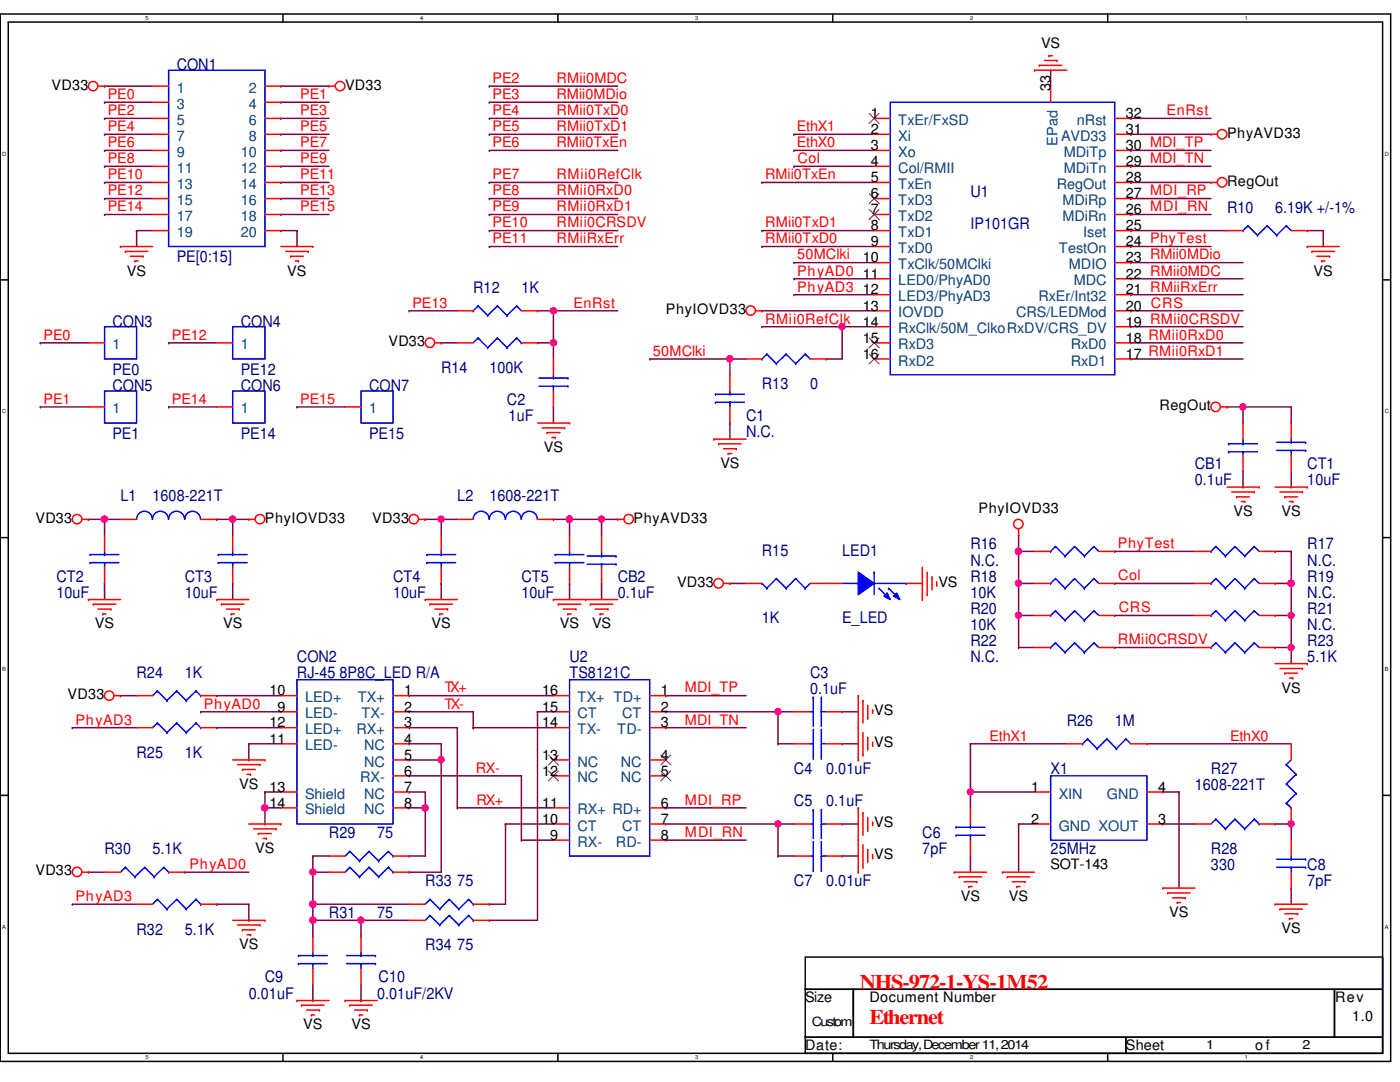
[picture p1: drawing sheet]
<svg xmlns="http://www.w3.org/2000/svg" width="279mm" height="216mm" viewBox="0 0 279 216" stroke-linecap="round" stroke-linejoin="round" font-family="sans-serif">
<path d="M0 2.8h277.5v209h-277.5zM1.7 4.4h274.2v205.8h-274.2z" fill="none" stroke="#000" stroke-width=".3"/>
<g fill="#fff">
<path d="M29 3h.6v1.1h-.6z"/>
<path d="M29 210.4h.6v1.1h-.6z"/>
</g>
<path d="M56.5 2.8v1.6M56.5 210.2v1.6" fill="none" stroke="#000" stroke-width=".3"/>
<g fill="#fff">
<path d="M83.9 3h.6v1.1h-.6z"/>
<path d="M83.9 210.4h.6v1.1h-.6z"/>
</g>
<path d="M111.3 2.8v1.6M111.3 210.2v1.6" fill="none" stroke="#000" stroke-width=".3"/>
<g fill="#fff">
<path d="M138.7 3h.6v1.1h-.6z"/>
<path d="M138.7 210.4h.6v1.1h-.6z"/>
</g>
<path d="M166.2 2.8v1.6M166.2 210.2v1.6" fill="none" stroke="#000" stroke-width=".3"/>
<g fill="#fff">
<path d="M193.6 3h.6v1.1h-.6z"/>
<path d="M193.6 210.4h.6v1.1h-.6z"/>
</g>
<path d="M221.1 2.8v1.6M221.1 210.2v1.6" fill="none" stroke="#000" stroke-width=".3"/>
<g fill="#fff">
<path d="M248.5 3h.5v1.1h-.5z"/>
<path d="M248.5 210.4h.5v1.1h-.5z"/>
<path d="M.5 30.1h.7v1.2h-.7z"/>
<path d="M276.4 30.1h.7v1.2h-.7z"/>
<path d="M.5 81.5h.7v1.2h-.7z"/>
<path d="M276.4 81.5h.7v1.2h-.7z"/>
</g>
<path d="M0 55.8h1.7M275.9 55.8h1.6" fill="none" stroke="#000" stroke-width=".3"/>
<g fill="#fff">
<path d="M.5 133h.7v1.2h-.7z"/>
<path d="M276.4 133h.7v1.2h-.7z"/>
</g>
<path d="M0 107.3h1.7M275.9 107.3h1.6" fill="none" stroke="#000" stroke-width=".3"/>
<g fill="#fff">
<path d="M.5 184.4h.7v1.2h-.7z"/>
<path d="M276.4 184.4h.7v1.2h-.7z"/>
</g>
<path d="M0 158.7h1.7M275.9 158.7h1.6M160.7 191h115.2v6.4h-115.2zM160.7 197.4h9.6v9.6h-9.6zM170.3 197.4h96v9.6h-96zM266.3 197.4h9.6v9.6h-9.6zM160.7 207h64v3.2h-64zM224.7 207h51.2v3.2h-51.2z" fill="none" stroke="#000" stroke-width=".3"/>
<g fill="none" stroke="#800040" stroke-width=".3">
<path d="M20.9 17.2h.1M20.9 17.2h9.5M56 17.2h.1M56 17.2h9.7M97.7 17.2h.1M97.7 17.2h25.6M209.7 14h.1M209.7 14v3.2M20.9 20.4h.1M20.9 23.6h.1M20.9 26.8h.1M20.9 30h.1"/>
<path d="M20.9 33.2h.1M20.9 36.4h.1M20.9 39.6h.1M20.9 23.6h9.5M20.9 33.2h9.5M20.9 36.4h9.5M20.9 30h9.5M20.9 39.6h9.5M20.9 26.8h9.5M20.9 20.4h9.5M56 20.4h.1M56 23.6h.1"/>
<path d="M56 26.8h.1M56 30h.1M56 33.2h.1M56 36.4h.1M56 39.6h.1M56 23.6h9.7M56 33.2h9.7M56 36.4h9.7M56 30h9.7M56 39.6h9.7M56 26.8h9.7M56 20.4h9.7"/>
<path d="M97.7 26.8h.1M97.7 36.4h.1M97.7 30h.1M97.7 20.4h.1M97.7 23.6h.1M97.7 39.6h.1M97.7 23.6h25.6M97.7 36.4h25.6M97.7 30h25.6M97.7 39.6h25.6M97.7 26.8h25.6M97.7 20.4h25.6"/>
<path d="M152.1 36.4h.1M152.1 36.4h22.4M158.5 33.2h.1M158.5 26.8h.1M158.5 30h.1M158.5 33.2h16M158.5 30h16M158.5 26.8h16M225.7 23.6h.1M225.7 36.4h.1M225.7 30h.1M225.7 33.2h.1"/>
<path d="M225.7 39.6h.1M225.7 26.8h.1M225.7 23.6h16M225.7 33.2h16M225.7 36.4h16M225.7 30h16M225.7 39.6h16M225.7 26.8h16M20.9 42.8h.1M20.9 42.8h9.5M27.3 46h.1M27.3 46h3.1"/>
<path d="M27.3 46v3.2M56 46h.1M56 42.8h.1M56 46h3.3M56 42.8h9.7M59.3 46h.1M59.3 46v3.2M97.7 42.8h.1M97.7 46h.1M97.7 49.2h.1M97.7 49.2h25.6M97.7 46h25.6"/>
<path d="M97.7 42.8h25.6M152.1 49.2h.1M152.1 46h.1M152.1 49.2h22.4M152.1 46h22.4M158.5 55.6h.1M158.5 58.8h.1M158.5 52.4h.1M158.5 55.6h16M158.5 58.8h16M158.5 52.4h16M225.7 55.6h.1"/>
<path d="M225.7 58.8h.1M225.7 52.4h.1M225.7 42.8h.1M225.7 46h.1M225.7 49.2h.1M225.7 55.6h22.4M225.7 49.2h16M225.7 46h19.2M225.7 58.8h22.4M225.7 52.4h22.4M225.7 42.8h16M260.9 46h.1"/>
<path d="M260.9 46h3.2M264.1 46h.1M264.1 46v3.2M8 68.4h.1M8 68.4h9.7M33.7 68.4h.1M33.7 68.4h9.6M81.7 62h.1M81.7 62h9.6M88.1 68.4h.1M88.1 68.4h3.2M107.3 68.4h.1"/>
<path d="M107.3 62h.1M107.3 62h16M107.3 68.4h3.1M110.4 62h.1M110.4 68.4h.1M110.4 62v9.6M129.7 71.6h.1M129.7 71.6h19.2M145.7 71.6h.1M145.7 71.6v3.2M152.1 62h.1M152.1 65.2h.1"/>
<path d="M152.1 62h22.4M152.1 65.2h22.4M164.9 71.6h.1M168.1 65.2h.1M168.1 65.2v6.4h-3.2M225.7 62h.1M225.7 68.4h.1M225.7 71.6h.1M225.7 65.2h.1M225.7 62h22.4M225.7 65.2h22.4M225.7 68.4h22.4"/>
<path d="M225.7 71.6h22.4M8 81.2h.1M8 81.2h9.7M33.7 81.2h.1M33.7 81.2h9.6M59.3 81.2h.1M59.3 81.2h9.6M110.4 81.2h.1M110.4 81.2v3.2M145.7 84.4h.1M145.7 84.4v3.2M244.9 81.2h.1"/>
<path d="M244.9 81.2h12.8v3.2M248.1 97.2h.1M248.1 81.2h.1M248.1 84.4h.1M248.1 81.2v3.2M248.1 94v3.2M257.7 97.2h.1M257.7 84.4h.1M257.7 94v3.2M17.7 103.6h.1M17.7 103.6h6.3M20.9 103.6h.1"/>
<path d="M20.9 116.4h.1M20.9 103.6v3.2M20.9 116.4v3.2M43.3 103.6h.1M43.3 103.6h6.4M46.4 116.4h.1M46.4 103.6h.1M46.4 103.6v3.2M46.4 116.4v3.2M84.9 103.6h.1M84.9 103.6h6.4M88.1 116.4h.1"/>
<path d="M88.1 103.6h.1M88.1 103.6v3.2M88.1 116.4v3.2M110.4 103.6h.1M110.4 103.6h12.9M113.7 116.4h.1M113.7 103.6h.1M113.7 103.6v3.2M113.7 116.4v3.2M120.1 116.4h.1M120.1 103.6h.1M120.1 103.6v3.2"/>
<path d="M120.1 116.4v3.2M145.7 116.4h.1M145.7 116.4h3.2M203.3 110h.1M203.3 116.4h.1M203.3 106.8h.1M203.3 110h3.2M203.3 116.4h3.2M203.3 106.8v22.4M222.5 110h.1M222.5 116.4h.1M222.5 110h16"/>
<path d="M222.5 116.4h16M254.5 110h.1M254.5 116.4h.1M254.5 110h3.2M254.5 116.4h3.2M257.7 110h.1M257.7 116.4h.1M257.7 110v22.4M24 138.8h.1M24 138.8h3.3M43.3 138.8h.1M43.3 138.8h12.7"/>
<path d="M81.7 138.8h.1M81.7 138.8h28.7M132.9 138.8h.1M132.9 138.8h16M203.3 122.8h.1M203.3 129.2h.1M203.3 122.8h3.2M203.3 129.2h3.2M222.5 122.8h.1M222.5 129.2h.1M222.5 122.8h16M222.5 129.2h16"/>
<path d="M254.5 122.8h.1M254.5 129.2h.1M254.5 122.8h3.2M254.5 129.2h3.2M257.7 129.2h.1M257.7 122.8h.1M14.4 145.2h.1M14.4 145.2h12.9M40 142h.1M40 142h16M43.3 145.2h.1M43.3 145.2h12.7"/>
<path d="M49.7 148.4h.1M49.7 151.6h.1M49.7 148.4h6.3M49.7 148.4v3.2M52.9 158h.1M52.9 158h3.1M52.9 158v6.4M81.7 142h.1M81.7 154.8h.1M81.7 158h.1M81.7 148.4h.1M81.7 151.6h.1"/>
<path d="M81.7 145.2h.1M81.7 145.2h9.6M81.7 142h12.7v3.2M81.7 154.8h22.4M81.7 158h3.2v12.8h-3.2M81.7 148.4h6.4v25.6h-6.4M81.7 151.6h6.4M88.1 151.6h.1M91.3 145.2h.1M91.3 145.2v16M94.4 145.2h.1M94.4 145.2h16"/>
<path d="M104.1 154.8h.1M104.1 154.8v12.8M107.3 142h.1M107.3 142h3.1M107.3 142v41.6h-9.6M132.9 145.2h.1M132.9 142h.1M132.9 145.2h16M132.9 142h25.6M155.3 142h.1M155.3 148.4h.1M155.3 148.4h3.2"/>
<path d="M155.3 142v6.4M168.1 142h.1M168.1 148.4h.1M168.1 142h3.2M168.1 148.4h3.2M193.7 158h.1M193.7 148.4h.1M193.7 158h12.8M193.7 148.4h19.2M193.7 148.4v12.8M228.9 148.4h.1M228.9 148.4h28.8"/>
<path d="M232.1 158h.1M232.1 158h3.2M235.3 158h.1M235.3 158v19.2M17.7 174h.1M17.7 174h3.2M36.9 174h.1M36.9 174h12.8M52.9 161.2h.1M52.9 164.4h.1M52.9 161.2h3.1M62.4 174h.1"/>
<path d="M62.4 170.8h.1M62.4 170.8h3.3M62.4 174h3.3M62.4 170.8v16M81.7 161.2h.1M81.7 170.8h.1M81.7 174h.1M81.7 161.2h3.2M84.9 161.2h.1M91.3 161.2h.1M91.3 161.2h19.1M100.9 164.4h.1"/>
<path d="M100.9 164.4v16h-3.2M100.9 164.4h9.5M104.1 167.6h.1M104.1 167.6h6.3M132.9 167.6h.1M132.9 161.2h.1M132.9 164.4h.1M132.9 161.2h16M132.9 167.6h16M132.9 164.4h25.6M155.3 164.4h.1M155.3 170.8h.1"/>
<path d="M155.3 170.8h3.2M155.3 164.4v6.4M168.1 164.4h.1M168.1 170.8h.1M168.1 164.4h3.2M168.1 170.8h3.2M193.7 170.8h.1M193.7 170.8v3.2M203.3 164.4h.1M203.3 164.4h3.2M203.3 164.4v9.6M232.1 164.4h.1"/>
<path d="M232.1 164.4h6.4M254.5 164.4h.1M254.5 164.4h3.2M257.7 164.4h.1M257.7 177.2h.1M257.7 164.4v3.2M257.7 177.2v3.2M14.4 180.4h.1M14.4 180.4h12.9M43.3 180.4h.1M43.3 180.4h6.4v3.2M49.7 183.6h.1"/>
<path d="M62.4 180.4h.1M62.4 183.6h.1M62.4 186.8h.1M62.4 199.6h.1M62.4 183.6h19.3M62.4 180.4h19.3M62.4 196.4v3.2M72.1 186.8h.1M72.1 183.6h.1M72.1 199.6h.1M72.1 183.6v3.2M72.1 196.4v3.2"/>
<path d="M97.7 183.6h.1M97.7 180.4h.1"/>
</g>
<g fill="none" stroke="#f00" stroke-width=".3">
<path d="M19.6 17.2h1.3M20.9 17.2h.1M30.4 17.2h3.3M52.9 17.2h3.1M65.7 17.2h.1M65.7 17.2h1.2M206.5 14h.1M206.5 14h6.4M207.4 13h.1M207.4 13h4.5M208.4 12.1h2.5M209.3 11.1h.1"/>
<path d="M209.3 11.1h.7M209.7 17.2v3.2M210.9 12.1h.1M30.4 36.4h3.3M30.4 26.8h3.3M30.4 20.4h3.3M30.4 23.6h3.3M30.4 30h3.3M30.4 33.2h3.3M30.4 39.6h3.3M52.9 36.4h3.1M52.9 26.8h3.1"/>
<path d="M52.9 20.4h3.1M52.9 23.6h3.1M52.9 30h3.1M52.9 33.2h3.1M52.9 39.6h3.1M174.5 36.4h3.2M174.5 26.8h3.2M174.5 23.6h3.2M174.5 30h3.2M174.5 33.2h3.2M174.5 39.6h3.2M222.5 36.4h3.2"/>
<path d="M222.5 26.8h3.2M222.5 23.6h3.2M222.5 30h3.2M222.5 33.2h3.2M222.5 39.6h3.2M241.7 36.4h.1M241.7 26.8h.1M241.7 36.4h1.3M241.7 26.8h1.3M24 49.2h.1M24 49.2h6.4M25 50.2h.1"/>
<path d="M25 50.2h4.5M26 51.1h2.5M26.9 52.1h.1M26.9 52.1h.7M28.5 51.1h.1M30.4 42.8h3.3M30.4 46h3.3M52.9 42.8h3.1M52.9 46h3.1M56 49.2h6.4M57 50.2h4.5M58 51.1h.1"/>
<path d="M58 51.1h2.5M58.9 52.1h.7M59.6 52.1h.1M61.5 50.2h.1M62.4 49.2h.1M174.5 49.2h3.2M174.5 42.8h3.2M174.5 46h3.2M174.5 52.4h3.2M174.5 55.6h3.2M174.5 58.8h3.2M222.5 49.2h3.2"/>
<path d="M222.5 42.8h3.2M222.5 46h3.2M222.5 52.4h3.2M222.5 55.6h3.2M222.5 58.8h3.2M244.9 46h3.2M257.7 46h3.2M260.9 49.2h.1M260.9 49.2h6.4M261.8 50.2h.1M261.8 50.2h4.5M262.8 51.1h2.5"/>
<path d="M263.8 52.1h.1M263.8 52.1h.6M265.3 51.1h.1M17.7 68.4h3.2M43.3 68.4h3.1M86.8 68.4h1.3M88.1 68.4h.1M91.3 62h3.1M91.3 68.4h3.1M104.1 62h3.2M104.1 68.4h3.2M110.4 71.6v3.2"/>
<path d="M110.4 78v3.2M145.7 74.8v3.2M148.9 71.6h3.2M150.8 62h1.3M152.1 62h.1M161.7 71.6h3.2M174.5 62h3.2M174.5 68.4h3.2M174.5 71.6h3.2M174.5 65.2h3.2M222.5 62h3.2M222.5 68.4h3.2"/>
<path d="M222.5 71.6h3.2M222.5 65.2h3.2M17.7 81.2h3.2M43.3 81.2h3.1M68.9 81.2h3.2M107.3 84.4h6.4M108.2 85.4h4.5M109.2 86.3h.1M109.2 86.3h2.6M110.2 87.3h.6M110.8 87.3h.1M112.7 85.4h.1"/>
<path d="M113.7 84.4h.1M142.5 87.6h.1M142.5 87.6h6.4M143.4 88.6h.1M143.4 88.6h4.5M144.4 89.5h2.5M145.3 90.5h.1M145.3 90.5h.7M145.7 81.2v3.2M146.9 89.5h.1M243.6 81.2h1.3M244.9 81.2h.1"/>
<path d="M244.9 97.2h6.4M245.8 98.2h4.5M246.8 99.1h.1M246.8 99.1h2.5M248.1 84.4v3.2M248.1 90.8v3.2M250.3 98.2h.1M251.3 97.2h.1M254.5 97.2h6.4M255.4 98.2h4.5M256.4 99.1h.1M256.4 99.1h2.6"/>
<path d="M257.7 84.4v3.2M257.7 90.8v3.2M259.9 98.2h.1M260.9 97.2h.1M16.4 103.6h1.3M17.7 103.6h.1M17.7 119.6h.1M17.7 119.6h6.3M20.9 106.8v3.2M20.9 113.2v3.2M24 103.6h3.3M40 103.6h3.3"/>
<path d="M43.3 119.6h.1M43.3 119.6h6.4M46.4 106.8v3.2M46.4 113.2v3.2M49.7 103.6h.1M49.7 103.6h1.2M83.6 103.6h1.3M84.9 103.6h.1M84.9 119.6h.1M84.9 119.6h6.4M91.3 103.6h3.1M107.3 103.6h3.1"/>
<path d="M110.4 119.6h.1M110.4 119.6h12.9M113.7 106.8v3.2M113.7 113.2v3.2M116.9 119.6h.1M123.3 103.6h.1M123.3 103.6h1.2M144.4 116.4h1.3M145.7 116.4h.1M148.9 116.4h3.2M161.7 116.4h3.2M184.1 119.6h.1"/>
<path d="M184.1 113.2v6.4M185 118.7h.1M185 114.2v4.5M186 115.1h.1M186 115.1v2.6M186.9 116.8h.1M186.9 116.1v.7M203.3 106.8h.1M203.3 105.5v1.3M206.5 116.4h3.2M206.5 110h3.2M219.3 116.4h3.2"/>
<path d="M219.3 110h3.2M238.5 116.4h3.2M238.5 110h3.2M247.8 100.1h.6M248.4 100.1h.1M251.3 116.4h3.2M251.3 110h3.2M257.3 100.1h.7M258 100.1h.1M18.6 120.6h.1M18.6 120.6h4.5M19.6 121.5h2.5"/>
<path d="M20.5 122.5h.1M20.5 122.5h.7M22.1 121.5h.1M22.8 138.8h1.2M24 138.8h.1M27.3 138.8h3.1M40 138.8h3.3M44.2 120.6h.1M44.2 120.6h4.5M45.2 121.5h2.6M46.1 122.5h.1M46.1 122.5h.7"/>
<path d="M47.8 121.5h.1M56 138.8h3.3M78.4 138.8h3.3M85.8 120.6h.1M85.8 120.6h4.5M86.8 121.5h2.5M87.8 122.5h.1M87.8 122.5h.6M89.3 121.5h.1M110.4 138.8h3.3M111.4 120.6h.1M111.4 120.6h4.5"/>
<path d="M112.4 121.5h2.5M113.3 122.5h.1M113.3 122.5h.7M114.9 121.5h.1M117.8 120.6h.1M117.8 120.6h4.5M118.8 121.5h2.5M119.8 122.5h.1M119.8 122.5h.6M121.3 121.5h.1M129.7 138.8h3.2M171.3 138.8h.1"/>
<path d="M171.3 138.8v12.8M172.2 139.8h.1M172.2 139.8v4.5M206.5 122.8h3.2M206.5 129.2h3.2M219.3 122.8h3.2M219.3 129.2h3.2M238.5 122.8h3.2M238.5 129.2h3.2M251.3 122.8h3.2M251.3 129.2h3.2M254.5 132.4h6.4"/>
<path d="M255.4 133.4h4.5M256.4 134.3h.1M256.4 134.3h2.6M257.3 135.3h.7M258 135.3h.1M259.9 133.4h.1M260.9 132.4h.1M27.3 145.2h3.1M40 145.2h3.3M46.4 151.6h6.5M47.4 152.6h4.5M48.4 153.5h.1"/>
<path d="M48.4 153.5h2.5M49.3 154.5h.7M50 154.5h.1M51.9 152.6h.1M52.9 151.6h.1M56 158h3.3M56 142h3.3M56 145.2h3.3M56 148.4h3.3M78.4 151.6h3.3M78.4 158h3.3M78.4 142h3.3"/>
<path d="M78.4 145.2h3.3M78.4 148.4h3.3M78.4 154.8h3.3M110.4 151.6h3.3M110.4 142h3.3M110.4 145.2h3.3M110.4 154.8h3.3M129.7 151.6h3.2M129.7 142h3.2M129.7 145.2h3.2M129.7 154.8h3.2M158.5 142h3.2"/>
<path d="M158.5 148.4h3.2M164.9 142h3.2M164.9 148.4h3.2M171.3 151.6h.1M172.2 150.7h.1M172.2 146.2v4.5M173.2 143.3h.1M173.2 147.2h.1M173.2 140.8v2.5M173.2 147.2v2.5M174.2 141.7h.1M174.2 148.8h.1"/>
<path d="M174.2 141.7v.6M174.2 148.1v.7M206.5 158h3.2M212.9 148.4h3.2M225.7 148.4h3.2M228.9 158h3.2M257.7 148.4v3.2M16.4 174h1.3M17.7 174h.1M20.9 174h3.1M33.7 174h3.2M49.7 164.4h6.3"/>
<path d="M50.6 165.4h4.5M51.6 166.3h.1M51.6 166.3h2.5M52.5 167.3h.7M53.2 167.3h.1M55.1 165.4h.1M56 164.4h.1M56 161.2h3.3M65.7 174h3.2M78.4 174h3.3M78.4 161.2h3.3M110.4 164.4h3.3"/>
<path d="M110.4 161.2h3.3M110.4 167.6h3.3M129.7 164.4h3.2M129.7 161.2h3.2M129.7 167.6h3.2M158.5 170.8h3.2M164.9 170.8h3.2M171.3 161.2h.1M171.3 174h.1M171.3 161.2v12.8M172.2 162.2h.1M172.2 173.1h.1"/>
<path d="M172.2 162.2v4.5M172.2 168.6v4.5M173.2 165.7h.1M173.2 169.5h.1M173.2 163.2v2.5M173.2 169.5v2.6M174.2 164.1h.1M174.2 171.2h.1M174.2 164.1v.7M174.2 170.5v.7M190.5 174h.1M190.5 174h6.4"/>
<path d="M191.4 175h.1M191.4 175h4.5M192.4 175.9h2.5M193.3 176.9h.1M193.3 176.9h.7M193.7 161.2v3.2M193.7 167.6v3.2M194.9 175.9h.1M200.1 174h.1M200.1 174h6.4M201 175h.1M201 175h4.5"/>
<path d="M202 175.9h2.6M202.9 176.9h.1M202.9 176.9h.7M204.6 175.9h.1M206.5 164.4h3.2M228.9 164.4h3.2M232.1 177.2h.1M232.1 177.2h6.4M233 178.2h.1M233 178.2h4.5M234 179.2h2.6M236.6 179.2h.1"/>
<path d="M238.5 164.4h3.2M251.3 164.4h3.2M257.7 161.2v3.2M257.7 167.6v3.2M257.7 174v3.2M46.4 183.6h6.5M47.4 184.6h4.5M48.4 185.5h.1M48.4 185.5h2.5M49.3 186.5h.7M50 186.5h.1M51.9 184.6h.1"/>
<path d="M52.9 183.6h.1M59.3 199.6h.1M59.3 199.6h6.4M62.4 186.8v3.2M62.4 193.2v3.2M68.9 199.6h.1M68.9 199.6h6.4M72.1 186.8v3.2M72.1 193.2v3.2M81.7 183.6h3.2M81.7 180.4h3.2M94.4 183.6h3.3"/>
<path d="M94.4 180.4h3.3M234.9 180.1h.1M234.9 180.1h.7M254.5 180.4h.1M254.5 180.4h6.4M255.4 181.4h.1M255.4 181.4h4.5M256.4 182.3h2.6M257.3 183.3h.1M257.3 183.3h.7M259 182.3h.1M60.2 200.6h.1"/>
<path d="M60.2 200.6h4.5M61.2 201.5h2.6M62.1 202.5h.1M62.1 202.5h.7M63.8 201.5h.1M69.8 200.6h.1M69.8 200.6h4.5M70.8 201.5h2.5M71.8 202.5h.1M71.8 202.5h.6M73.3 201.5h.1"/>
<circle cx="18.6" cy="17.2" r=".94"/>
<circle cx="67.9" cy="17.2" r=".95"/>
<circle cx="243.9" cy="36.4" r=".95"/>
<circle cx="243.9" cy="26.8" r=".95"/>
<circle cx="85.8" cy="68.4" r=".94"/>
<circle cx="149.8" cy="62" r=".94"/>
<circle cx="242.6" cy="81.2" r=".94"/>
<circle cx="15.4" cy="103.6" r=".95"/>
<circle cx="51.9" cy="103.6" r=".95"/>
<circle cx="82.6" cy="103.6" r=".94"/>
<circle cx="125.5" cy="103.6" r=".94"/>
<circle cx="143.4" cy="116.4" r=".95"/>
<circle cx="203.2" cy="104.6" r=".94"/>
<circle cx="21.8" cy="138.8" r=".94"/>
<circle cx="15.4" cy="174" r=".95"/>
</g>
<g fill="none" stroke="#00f" stroke-width=".3">
<path d="M33.7 14h19.2v35.2h-19.2zM177.7 20.4h44.8v54.4h-44.8zM248.1 46h.1M249 45h.1M249 45l2 1.9M249 45l-.9 1M251 46.9h.1M252.9 45h.1M252.9 45l1.9 1.9M252.9 45l-1.9 1.9M254.8 46.9h.1M256.7 45h.1"/>
<path d="M256.7 45l1 1M256.7 45l-1.9 1.9M20.9 78h6.4v6.4h-6.4zM20.9 65.2h6.4v6.4h-6.4zM46.4 65.2h6.5v6.4h-6.5zM46.4 78h6.5v6.4h-6.5zM72.1 78h6.3v6.4h-6.3zM94.4 62h.1M95.4 61h.1M95.4 67.4h.1M95.4 61l1.9 1.9M95.4 61l-1 1"/>
<path d="M95.4 67.4l-1 1M95.4 67.4l1.9 2M97.3 62.9h.1M97.3 69.4h.1M99.3 61h.1M99.3 67.4h.1M99.3 61l1.9 1.9M99.3 61l-2 1.9M99.3 67.4l-2 2M99.3 67.4l1.9 2M101.2 62.9h.1M101.2 69.4h.1"/>
<path d="M103.1 61h.1M103.1 67.4h.1M103.1 61l1 1M103.1 61l-1.9 1.9M103.1 67.4l-1.9 2M103.1 67.4l1 1M104.1 68.4h.1M107.6 77h5.7M107.6 75.4h5.7M110.4 75.4h.1M110.4 77h.1M110.4 74.8v.6"/>
<path d="M110.4 77v1M113.3 77h.1M113.3 75.4h.1M142.8 78.7h.1M142.8 78.7h5.7M145.7 78.7h.1M145.7 78v.7M152.1 71.6h.1M153 70.7h.1M153 70.7l1.9 1.9M153 70.7l-.9 .9M154.9 72.6h.1"/>
<path d="M156.9 70.7h.1M156.9 70.7l1.9 1.9M156.9 70.7l-2 1.9M158.8 72.6h.1M160.7 70.7h.1M160.7 70.7l1 .9M160.7 70.7l-1.9 1.9M142.8 80.3h.1M142.8 80.3h5.7M145.7 80.3h.1M145.7 80.3v.9M245.2 88.6h.1"/>
<path d="M245.2 90.2h.1M245.2 88.6h5.8M245.2 90.2h5.8M248.1 90.2h.1M248.1 88.6h.1M248.1 87.6v1M248.1 90.2v.6M254.8 89.9h5.8M254.8 88.3h5.8M257.7 88.3h.1M257.7 89.9h.1M257.7 87.6v.7"/>
<path d="M257.7 89.9v.9M260.6 89.9h.1M260.6 88.3h.1M18 112.3h.1M18 110.7h.1M18 112.3h5.7M18 110.7h5.7M20.9 110.7h.1M20.9 112.3h.1M20.9 110v.7M20.9 112.3v.9M27.3 103.6a1.57 1.57 0 0 1 1.5-1.6 1.57 1.57 0 0 1 1.6 1.6"/>
<path d="M30.4 103.6a1.59 1.59 0 0 1 1.6-1.6 1.59 1.59 0 0 1 1.6 1.6M33.7 103.6a1.59 1.59 0 0 1 1.5-1.6 1.59 1.59 0 0 1 1.6 1.6M36.9 103.6a1.57 1.57 0 0 1 1.5-1.6 1.57 1.57 0 0 1 1.6 1.6M43.6 112.3h.1M43.6 110.7h.1M43.6 112.3h5.7M43.6 110.7h5.7M46.4 110.7h.1M46.4 112.3h.1M46.4 110v.7M46.4 112.3v.9M94.4 103.6a1.59 1.59 0 0 1 1.6-1.6 1.59 1.59 0 0 1 1.6 1.6 1.61 1.61 0 0 1 1.6-1.6 1.61 1.61 0 0 1 1.6 1.6"/>
<path d="M100.9 103.6a1.57 1.57 0 0 1 1.5-1.6 1.57 1.57 0 0 1 1.6 1.6M104.1 103.6a1.59 1.59 0 0 1 1.5-1.6 1.59 1.59 0 0 1 1.6 1.6M110.8 112.3h.1M110.8 110.7h.1M110.8 112.3h5.7M110.8 110.7h5.7M113.7 110.7h.1M113.7 112.3h.1M113.7 110v.7M113.7 112.3v.9M152.1 116.4h.1M152.1 116.4l.9 1"/>
<path d="M153 117.4h.1M154.9 115.4h.1M154.9 115.4l2 2M154.9 115.4l-1.9 2M156.9 117.4h.1M158.8 115.4h.1M158.8 115.4l1.9 2M158.8 115.4l-1.9 2M160.7 117.4h.1M161.7 116.4l-1 1M168.1 116.4h3.2M171.3 116.4h.1"/>
<path d="M174.5 114.2h.1M174.5 114.2v4.5M174.5 116.4h6.4M180.9 116.4h.1M209.7 110h.1M209.7 116.4h.1M210.7 109.1h.1M210.7 115.4h.1M210.7 109.1l1.9 1.9M210.7 109.1l-1 .9M210.7 115.4l1.9 2M210.7 115.4l-1 1"/>
<path d="M212.6 111h.1M212.6 117.4h.1M214.5 109.1h.1M214.5 115.4h.1M214.5 109.1l1.9 1.9M214.5 109.1l-1.9 1.9M214.5 115.4l1.9 2M214.5 115.4l-1.9 2M216.4 111h.1M216.4 117.4h.1M218.3 109.1h.1M218.3 115.4h.1"/>
<path d="M218.3 109.1l1 .9M218.3 109.1l-1.9 1.9M218.3 115.4l1 1M218.3 115.4l-1.9 2M241.7 110h.1M241.7 116.4h.1M242.7 109.1h.1M242.7 115.4h.1M242.7 109.1l1.9 1.9M242.7 109.1l-1 .9M242.7 115.4l1.9 2M242.7 115.4l-1 1"/>
<path d="M244.6 111h.1M244.6 117.4h.1M246.5 109.1h.1M246.5 115.4h.1M246.5 109.1l1.9 1.9M246.5 109.1l-1.9 1.9M246.5 115.4l1.9 2M246.5 115.4l-1.9 2M248.4 111h.1M248.4 117.4h.1M250.3 109.1h.1M250.3 115.4h.1"/>
<path d="M250.3 109.1l1 .9M250.3 109.1l-1.9 1.9M250.3 115.4l1 1M250.3 115.4l-1.9 2M31.4 137.9h.1M31.4 137.9l-1 .9M31.4 137.9l1.9 1.9M33.3 139.8h.1M35.3 137.9h.1M35.3 137.9l-2 1.9M35.3 137.9l1.9 1.9M37.2 139.8h.1"/>
<path d="M39.1 137.9h.1M39.1 137.9l-1.9 1.9M39.1 137.9l.9 .9M40 138.8h.1M59.3 135.6h19.1v28.8h-19.1zM113.7 135.6h16v35.2h-16zM162.3 139.1h.1M162.3 139.1v5.8M163.9 139.1h.1M163.9 139.1v5.8M209.7 122.8h.1M209.7 129.2h.1"/>
<path d="M210.7 121.9h.1M210.7 128.3h.1M210.7 121.9l1.9 1.9M210.7 121.9l-1 .9M210.7 128.3l1.9 1.9M210.7 128.3l-1 .9M212.6 123.8h.1M212.6 130.2h.1M214.5 121.9h.1M214.5 128.3h.1M214.5 121.9l1.9 1.9M214.5 121.9l-1.9 1.9"/>
<path d="M214.5 128.3l1.9 1.9M214.5 128.3l-1.9 1.9M216.4 123.8h.1M216.4 130.2h.1M218.3 121.9h.1M218.3 128.3h.1M218.3 121.9l1 .9M218.3 121.9l-1.9 1.9M218.3 128.3l1 .9M218.3 128.3l-1.9 1.9M241.7 122.8h.1M241.7 129.2h.1"/>
<path d="M242.7 121.9h.1M242.7 128.3h.1M242.7 121.9l1.9 1.9M242.7 121.9l-1 .9M242.7 128.3l1.9 1.9M242.7 128.3l-1 .9M244.6 123.8h.1M244.6 130.2h.1M246.5 121.9h.1M246.5 128.3h.1M246.5 121.9l1.9 1.9M246.5 121.9l-1.9 1.9"/>
<path d="M246.5 128.3l1.9 1.9M246.5 128.3l-1.9 1.9M248.4 123.8h.1M248.4 130.2h.1M250.3 121.9h.1M250.3 128.3h.1M250.3 121.9l1 .9M250.3 121.9l-1.9 1.9M250.3 128.3l1 .9M250.3 128.3l-1.9 1.9M31.4 144.3h.1M31.4 144.3l-1 .9"/>
<path d="M31.4 144.3l1.9 1.9M33.3 146.2h.1M35.3 144.3h.1M35.3 144.3l-2 1.9M35.3 144.3l1.9 1.9M37.2 146.2h.1M39.1 144.3h.1M39.1 144.3l-1.9 1.9M39.1 144.3l.9 .9M40 145.2h.1M161.7 142h.6M161.7 148.4h.6"/>
<path d="M162.3 142h.1M162.3 148.4h.1M162.3 151.3h.1M162.3 145.5v5.8M163.9 142h.1M163.9 151.3h.1M163.9 148.4h.1M163.9 145.5v5.8M163.9 142h1M163.9 148.4h1M209.7 154.8h19.2v12.8h-19.2zM216.1 148.4h.1"/>
<path d="M217 147.4h.1M217 147.4l1.9 2M217 147.4l-.9 1M218.9 149.4h.1M220.9 147.4h.1M220.9 147.4l-2 2M220.9 147.4l1.9 2M222.8 149.4h.1M224.7 147.4h.1M224.7 147.4l1 1M224.7 147.4l-1.9 2M256.7 152.6h.1"/>
<path d="M256.7 156.4h.1M256.7 152.6l2 1.9M256.7 156.4l2 1.9M257.7 151.6l-1 1M258.7 154.5h.1M258.7 158.3h.1M258.7 154.5l-2 1.9M258.7 158.3l-2 2M25 173.1h.1M25 173.1l-1 .9M25 173.1l1.9 1.9M26.9 175h.1"/>
<path d="M28.9 173.1h.1M28.9 173.1l-2 1.9M28.9 173.1l1.9 1.9M30.8 175h.1M32.7 173.1h.1M32.7 173.1l-1.9 1.9M32.7 173.1l1 .9M33.7 174h.1M69.8 173.1h.1M69.8 173.1l-.9 .9M69.8 173.1l2 1.9M71.8 175h.1"/>
<path d="M73.7 173.1h.1M73.7 173.1l-1.9 1.9M73.7 173.1l1.9 1.9M75.6 175h.1M77.5 173.1h.1M77.5 173.1l-1.9 1.9M77.5 173.1l.9 .9M78.4 174h.1M85.8 179.5h.1M85.8 179.5l-.9 .9M85.8 179.5l2 1.9M89.7 179.5h.1"/>
<path d="M89.7 179.5l-1.9 1.9M89.7 179.5l1.9 1.9M93.5 179.5h.1M93.5 179.5l-1.9 1.9M93.5 179.5l.9 .9M161.7 170.8h.6M162.3 170.8h.1M162.3 173.7h.1M162.3 167.9v5.8M163.9 173.7h.1M163.9 170.8h.1M163.9 170.8h1"/>
<path d="M163.9 167.9v5.8M190.8 166.7h.1M190.8 165.1h.1M190.8 166.7h5.8M190.8 165.1h5.8M193.7 165.1h.1M193.7 166.7h.1M193.7 164.4v.7M193.7 166.7v.9M242.7 163.4h.1M242.7 163.4l-1 1M242.7 163.4l1.9 2"/>
<path d="M244.6 165.4h.1M246.5 163.4h.1M246.5 163.4l-1.9 2M246.5 163.4l1.9 2M248.4 165.4h.1M250.3 163.4h.1M250.3 163.4l-1.9 2M250.3 163.4l1 1M251.3 164.4h.1M254.8 173.1h5.8M254.8 171.4h5.8M256.7 160.3h.1"/>
<path d="M256.7 160.3l1 .9M257.7 171.4h.1M257.7 173.1h.1M257.7 161.2h.1M257.7 170.8v.6M257.7 173.1v.9M260.6 173.1h.1M260.6 171.4h.1M59.6 192.3h.1M59.6 190.7h.1M59.6 192.3h5.7M59.6 190.7h5.7"/>
<path d="M62.4 190.7h.1M62.4 192.3h.1M62.4 190v.7M62.4 192.3v.9M69.2 192.3h5.7M69.2 190.7h5.7M72.1 190.7h.1M72.1 192.3h.1M72.1 190v.7M72.1 192.3v.9M74.9 192.3h.1M74.9 190.7h.1"/>
<path d="M85.8 182.7h.1M85.8 182.7l-.9 .9M85.8 182.7l2 1.9M87.8 184.6h.1M87.8 181.4h.1M89.7 182.7h.1M89.7 182.7l-1.9 1.9M89.7 182.7l1.9 1.9M91.6 184.6h.1M91.6 181.4h.1M93.5 182.7h.1M93.5 182.7l-1.9 1.9"/>
<path d="M93.5 182.7l.9 .9M94.4 183.6h.1M94.4 180.4h.1"/>
</g>
<g fill="none" stroke="#804000" stroke-width=".2">
<path d="M173.5 22.6l2 2M173.5 38.7l2 1.9M175.4 22.6l-2 2M175.4 38.7l-2 1.9M173.5 41.8l2 2M175.4 41.8l-2 2M173.5 67.4l2 2M173.5 70.7l2 1.9M175.4 67.4l-2 2M175.4 70.7l-2 1.9M109.5 150.7l2 2M109.5 153.8l2 2"/>
<path d="M111.4 150.7l-2 2M111.4 153.8l-2 2M131.9 153.8l2 2M131.9 150.7l2 2M133.9 153.8l-2 2M133.9 150.7l-2 2"/>
</g>
<path d="M171.3 114.2l3.2 2.2-3.2 2.3z" fill-rule="evenodd" fill="#00f"/>
<path d="M171.3 114.2l3.2 2.2-3.2 2.3z" fill="none" stroke="#00f" stroke-width=".3"/>
<path d="M178.9 118.3l.7 1.3-1.3-.6z" fill-rule="evenodd" fill="#00f"/>
<path d="M178.9 118.3l.7 1.3-1.3-.6z" fill="none" stroke="#00f" stroke-width=".3"/>
<path d="M177 118.3l.7 1.3-1.3-.6z" fill-rule="evenodd" fill="#00f"/>
<g fill="none" stroke="#00f" stroke-width=".3">
<path d="M85.2 112.3h.1M85.2 110.7h.1M85.2 112.3h5.7M85.2 110.7h5.7M88.1 110.7h.1M88.1 112.3h.1M88.1 110v.7M88.1 112.3v.9M117.2 111h5.7M117.2 112.6h5.7M120.1 112.6h.1M120.1 111h.1"/>
<path d="M120.1 110v1M120.1 112.6v.6M122.9 111h.1M122.9 112.6h.1M175.4 117.4h.1M175.4 117.4l1.9 1.9M177 118.3l.7 1.3-1.3-.6zM177.3 117.4h.1M177.3 117.4l2 1.9M31.4 179.5h.1M31.4 179.5l-1 .9M31.4 179.5l1.9 1.9"/>
<path d="M35.3 179.5h.1M35.3 179.5l-2 1.9M35.3 179.5l1.9 1.9M39.1 179.5h.1M39.1 179.5l-1.9 1.9M39.1 179.5l.9 .9M69.8 169.9h.1M69.8 169.9l-.9 .9M69.8 169.9l2 1.9M71.8 171.8h.1M73.7 169.9h.1M73.7 169.9l-1.9 1.9"/>
<path d="M73.7 169.9l1.9 1.9M75.6 171.8h.1M77.5 169.9h.1M77.5 169.9l-1.9 1.9M77.5 169.9l.9 .9M78.4 170.8h.1M161.7 164.4h.6M162.3 164.4h.1M162.3 161.5h.1M162.3 161.5v5.8M163.9 161.5h.1M163.9 164.4h.1"/>
<path d="M163.9 164.4h1M163.9 161.5v5.8M33.3 181.4h.1M37.2 181.4h.1M40 180.4h.1"/>
</g>
<path d="M88.1 106.8v3.2M88.1 113.2v3.2M120.1 106.8v3.2M120.1 113.2v3.2M164.9 116.4h3.2M180.9 116.4h3.2M65.7 170.8h3.2M78.4 170.8h3.3M158.5 164.4h3.2M164.9 164.4h3.2M27.3 180.4h3.1M40 180.4h3.3" fill="none" stroke="#f00" stroke-width=".3"/>
<circle cx="84.8" cy="161.2" r=".64" fill="#f0f"/>
<circle cx="84.8" cy="161.2" r=".64" fill="none" stroke="#f0f" stroke-width=".3"/>
<circle cx="88" cy="151.6" r=".63" fill="#f0f"/>
<circle cx="88" cy="151.6" r=".63" fill="none" stroke="#f0f" stroke-width=".3"/>
<circle cx="52.8" cy="161.2" r=".64" fill="#f0f"/>
<circle cx="52.8" cy="161.2" r=".64" fill="none" stroke="#f0f" stroke-width=".3"/>
<circle cx="203.3" cy="110" r=".62" fill="#f0f"/>
<circle cx="203.3" cy="110" r=".62" fill="none" stroke="#f0f" stroke-width=".3"/>
<circle cx="257.7" cy="116.4" r=".62" fill="#f0f"/>
<circle cx="257.7" cy="116.4" r=".62" fill="none" stroke="#f0f" stroke-width=".3"/>
<circle cx="72" cy="183.6" r=".63" fill="#f0f"/>
<circle cx="72" cy="183.6" r=".63" fill="none" stroke="#f0f" stroke-width=".3"/>
<circle cx="62.4" cy="180.4" r=".63" fill="#f0f"/>
<circle cx="62.4" cy="180.4" r=".63" fill="none" stroke="#f0f" stroke-width=".3"/>
<circle cx="62.4" cy="180.4" r=".63" fill="#f0f"/>
<circle cx="62.4" cy="180.4" r=".63" fill="none" stroke="#f0f" stroke-width=".3"/>
<circle cx="62.4" cy="174" r=".63" fill="#f0f"/>
<circle cx="62.4" cy="174" r=".63" fill="none" stroke="#f0f" stroke-width=".3"/>
<circle cx="203.3" cy="122.8" r=".62" fill="#f0f"/>
<circle cx="203.3" cy="122.8" r=".62" fill="none" stroke="#f0f" stroke-width=".3"/>
<circle cx="203.3" cy="116.4" r=".62" fill="#f0f"/>
<circle cx="203.3" cy="116.4" r=".62" fill="none" stroke="#f0f" stroke-width=".3"/>
<circle cx="257.6" cy="129.2" r=".63" fill="#f0f"/>
<circle cx="257.6" cy="129.2" r=".63" fill="none" stroke="#f0f" stroke-width=".3"/>
<circle cx="257.7" cy="122.8" r=".62" fill="#f0f"/>
<circle cx="257.7" cy="122.8" r=".62" fill="none" stroke="#f0f" stroke-width=".3"/>
<circle cx="155.3" cy="142" r=".62" fill="#f0f"/>
<circle cx="155.3" cy="142" r=".62" fill="none" stroke="#f0f" stroke-width=".3"/>
<circle cx="155.3" cy="164.4" r=".62" fill="#f0f"/>
<circle cx="155.3" cy="164.4" r=".62" fill="none" stroke="#f0f" stroke-width=".3"/>
<circle cx="248" cy="81.2" r=".63" fill="#f0f"/>
<circle cx="248" cy="81.2" r=".63" fill="none" stroke="#f0f" stroke-width=".3"/>
<circle cx="168" cy="65.2" r=".63" fill="#f0f"/>
<circle cx="168" cy="65.2" r=".63" fill="none" stroke="#f0f" stroke-width=".3"/>
<circle cx="193.7" cy="158" r=".62" fill="#f0f"/>
<circle cx="193.7" cy="158" r=".62" fill="none" stroke="#f0f" stroke-width=".3"/>
<circle cx="257.7" cy="164.4" r=".62" fill="#f0f"/>
<circle cx="257.7" cy="164.4" r=".62" fill="none" stroke="#f0f" stroke-width=".3"/>
<circle cx="113.6" cy="103.6" r=".63" fill="#f0f"/>
<circle cx="113.6" cy="103.6" r=".63" fill="none" stroke="#f0f" stroke-width=".3"/>
<circle cx="88" cy="103.6" r=".63" fill="#f0f"/>
<circle cx="88" cy="103.6" r=".63" fill="none" stroke="#f0f" stroke-width=".3"/>
<circle cx="120" cy="103.6" r=".63" fill="#f0f"/>
<circle cx="120" cy="103.6" r=".63" fill="none" stroke="#f0f" stroke-width=".3"/>
<circle cx="257.7" cy="116.4" r=".62" fill="#f0f"/>
<circle cx="257.7" cy="116.4" r=".62" fill="none" stroke="#f0f" stroke-width=".3"/>
<circle cx="203.3" cy="110" r=".62" fill="#f0f"/>
<circle cx="203.3" cy="110" r=".62" fill="none" stroke="#f0f" stroke-width=".3"/>
<circle cx="62.4" cy="183.6" r=".64" fill="#f0f"/>
<circle cx="62.4" cy="183.6" r=".64" fill="none" stroke="#f0f" stroke-width=".3"/>
<circle cx="145.6" cy="71.6" r=".63" fill="#f0f"/>
<circle cx="145.6" cy="71.6" r=".63" fill="none" stroke="#f0f" stroke-width=".3"/>
<circle cx="46.4" cy="103.6" r=".64" fill="#f0f"/>
<circle cx="46.4" cy="103.6" r=".64" fill="none" stroke="#f0f" stroke-width=".3"/>
<circle cx="20.8" cy="103.6" r=".64" fill="#f0f"/>
<circle cx="20.8" cy="103.6" r=".64" fill="none" stroke="#f0f" stroke-width=".3"/>
<circle cx="110.5" cy="68.4" r=".63" fill="#f0f"/>
<circle cx="110.5" cy="68.4" r=".63" fill="none" stroke="#f0f" stroke-width=".3"/>
<circle cx="110.5" cy="62" r=".63" fill="#f0f"/>
<circle cx="110.5" cy="62" r=".63" fill="none" stroke="#f0f" stroke-width=".3"/>
<circle cx="113.6" cy="103.6" r=".63" fill="#f0f"/>
<circle cx="113.6" cy="103.6" r=".63" fill="none" stroke="#f0f" stroke-width=".3"/>
<g font-size="4.1" fill="#f00">
<text x="171.6" y="197.3">NHS-972-1-YS-1M52</text>
<text x="173.5" y="204.3">Ethernet</text>
</g>
<g font-size="3.2" fill="#000080">
<text x="35.3" y="14">CON1</text>
<text x="193.7" y="39.2">U1</text>
<text x="193.7" y="45.6">IP101GR</text>
<text x="244.9" y="42.5">R10</text>
<text x="254.5" y="42.5">6.19K +/-1%</text>
<text x="35.3" y="52.4">PE[0:15]</text>
<text x="94.4" y="58.5">R12</text>
<text x="104.1" y="58.5">1K</text>
<text x="22.4" y="65.2">CON3</text>
<text x="48" y="65.2">CON4</text>
<text x="22.4" y="78">CON5</text>
<text x="22.4" y="74.8">PE0</text>
<text x="48" y="74.8">PE12</text>
<text x="48" y="78">CON6</text>
<text x="73.7" y="78">CON7</text>
<text x="88.1" y="74.5">R14</text>
<text x="97.7" y="74.5">100K</text>
<text x="152.1" y="77.6">R13</text>
<text x="161.7" y="77.6">0</text>
<text x="101.2" y="80.9">C2</text>
<text x="22.4" y="87.6">PE1</text>
<text x="48" y="87.6">PE14</text>
<text x="73.7" y="87.6">PE15</text>
<text x="101.5" y="84">1uF</text>
<text x="148.9" y="84">C1</text>
<text x="148.9" y="87.2">N.C.</text>
<text x="238.5" y="93.6">CB1</text>
<text x="260.9" y="93.6">CT1</text>
<text x="24" y="100">L1</text>
<text x="30.4" y="100">1608-221T</text>
<text x="91.3" y="100">L2</text>
<text x="97.7" y="100">1608-221T</text>
<text x="238.5" y="96.9">0.1uF</text>
<text x="260.9" y="96.9">10uF</text>
<text x="152.1" y="110.9">R15</text>
<text x="168.1" y="110.9">LED1</text>
<text x="193.7" y="109.6">R16</text>
<text x="193.7" y="112.9">N.C.</text>
<text x="260.9" y="109.6">R17</text>
<text x="260.9" y="112.9">N.C.</text>
<text x="11.3" y="116">CT2</text>
<text x="11.3" y="119.3">10uF</text>
<text x="36.9" y="116">CT3</text>
<text x="36.9" y="119.3">10uF</text>
<text x="78.4" y="116">CT4</text>
<text x="78.4" y="119.3">10uF</text>
<text x="104.1" y="116">CT5</text>
<text x="104.1" y="119.3">10uF</text>
<text x="123.3" y="116">CB2</text>
<text x="123.3" y="119.3">0.1uF</text>
<text x="193.7" y="116">R18</text>
<text x="193.7" y="119.3">10K</text>
<text x="260.9" y="116">R19</text>
<text x="260.9" y="119.3">N.C.</text>
<text x="152.1" y="124.4">1K</text>
<text x="168.1" y="124.4">E_LED</text>
<text x="193.7" y="122.5">R20</text>
<text x="193.7" y="125.6">10K</text>
<text x="260.9" y="122.5">R21</text>
<text x="260.9" y="125.6">N.C.</text>
<text x="193.7" y="128.9">R22</text>
<text x="260.9" y="128.9">R23</text>
<text x="27.3" y="135.3">R24</text>
<text x="36.9" y="135.3">1K</text>
<text x="59.3" y="132">CON2</text>
<text x="59.3" y="135.3">RJ-45 8P8C_LED R/A</text>
<text x="113.7" y="132">U2</text>
<text x="113.7" y="135.3">TS8121C</text>
<text x="161.7" y="135.3">C3</text>
<text x="193.7" y="132">N.C.</text>
<text x="260.9" y="132">5.1K</text>
<text x="161.7" y="138.5">0.1uF</text>
<text x="212.9" y="144.9">R26</text>
<text x="222.5" y="144.9">1M</text>
<text x="27.3" y="151.3">R25</text>
<text x="36.9" y="151.3">1K</text>
<text x="158.5" y="154.5">C4</text>
<text x="164.9" y="154.5">0.01uF</text>
<text x="209.7" y="154.5">X1</text>
<text x="241.7" y="154.5">R27</text>
<text x="158.5" y="160.9">C5</text>
<text x="164.9" y="160.9">0.1uF</text>
<text x="238.5" y="157.6">1608-221T</text>
<text x="65.7" y="167.3">R29</text>
<text x="75.3" y="167.3">75</text>
<text x="184.1" y="167.3">C6</text>
<text x="20.9" y="170.5">R30</text>
<text x="30.4" y="170.5">5.1K</text>
<text x="184.1" y="170.5">7pF</text>
<text x="209.7" y="170.5">25MHz</text>
<text x="241.7" y="170.5">R28</text>
<text x="241.7" y="173.7">330</text>
<text x="260.9" y="173.7">C8</text>
<text x="84.9" y="176.9">R33 75</text>
<text x="158.5" y="176.9">C7</text>
<text x="164.9" y="176.9">0.01uF</text>
<text x="260.9" y="176.9">7pF</text>
<text x="65.7" y="183.3">R31</text>
<text x="75.3" y="183.3">75</text>
<text x="27.3" y="186.5">R32</text>
<text x="36.9" y="186.5">5.1K</text>
<text x="84.9" y="189.7">R34 75</text>
<text x="52.9" y="196">C9</text>
<text x="75.6" y="196">C10</text>
<text x="49.7" y="199.3">0.01uF</text>
<text x="75.3" y="199.3">0.01uF/2KV</text>
</g>
<g font-size="2.9">
<text x="207.8" y="9.5">VS</text>
<text x="10.3" y="17.9">VD33</text>
<text x="68.9" y="17.9">VD33</text>
<text x="173.8" y="23.6">1</text>
<text x="209.6" y="18.2" transform="rotate(-90 209.6 18.2)">33</text>
<text x="224.7" y="23.6">32</text>
<text x="173.8" y="26.8">2</text>
<text x="173.8" y="30">3</text>
<text x="224.7" y="26.8">31</text>
<text x="224.7" y="30">30 MDI_TP</text>
<text x="244.9" y="27.5">PhyAVD33</text>
<text x="173.8" y="33.1">4</text>
<text x="224.7" y="33.1">29 MDI_TN</text>
<text x="173.8" y="36.4">5</text>
<text x="173.8" y="39.6">6</text>
<text x="224.7" y="36.4">28</text>
<text x="224.7" y="39.6">27 MDI_RP</text>
<text x="244.9" y="37.1">RegOut</text>
<text x="173.8" y="42.8">7</text>
<text x="173.8" y="46">8</text>
<text x="224.7" y="42.8">26 MDI_RN</text>
<text x="224.7" y="46">25</text>
<text x="172.2" y="52.4">10</text>
<text x="173.8" y="49.1">9</text>
<text x="224.7" y="49.1">24 PhyTest</text>
<text x="224.7" y="52.4">23 RMii0MDio</text>
<text x="25.3" y="55">VS</text>
<text x="57.3" y="55">VS</text>
<text x="172.2" y="55.6">11</text>
<text x="172.2" y="58.8">12</text>
<text x="224.7" y="55.6">22 RMii0MDC</text>
<text x="224.7" y="58.8">21 RMiiRxErr</text>
<text x="262.2" y="55">VS</text>
<text x="132.9" y="62.7">PhyIOVD33</text>
<text x="172.2" y="62">13</text>
<text x="172.2" y="65.2">14</text>
<text x="224.7" y="62">20 CRS</text>
<text x="224.7" y="65.2">19 RMii0CRSDV</text>
<text x="77.5" y="69.1">VD33</text>
<text x="172.2" y="68.4">15</text>
<text x="172.2" y="71.6">16</text>
<text x="224.7" y="68.4">18 RMii0RxD0</text>
<text x="224.7" y="71.6">17 RMii0RxD1</text>
<text x="231.4" y="81.9">RegOut</text>
<text x="108.5" y="90.2">VS</text>
<text x="143.8" y="93.4">VS</text>
<text x="7.1" y="104.3">VD33</text>
<text x="52.9" y="104.3">PhyIOVD33</text>
<text x="74.3" y="104.3">VD33</text>
<text x="126.4" y="104.3">PhyAVD33</text>
<text x="195.3" y="102.4">PhyIOVD33</text>
<text x="246.2" y="103">VS</text>
<text x="255.8" y="103">VS</text>
<text x="135.1" y="117.1">VD33</text>
<text x="187.3" y="117.1">VS</text>
<text x="18.9" y="125.4">VS</text>
<text x="44.5" y="125.4">VS</text>
<text x="86.1" y="125.4">VS</text>
<text x="111.8" y="125.4">VS</text>
<text x="118.2" y="125.4">VS</text>
<text x="13.5" y="139.5">VD33</text>
<text x="53.8" y="138.8">10</text>
<text x="55.4" y="142">9</text>
<text x="80.7" y="138.8">1</text>
<text x="80.7" y="142">2</text>
<text x="108.2" y="138.8">16</text>
<text x="108.2" y="142">15</text>
<text x="131.9" y="138.8">1</text>
<text x="131.9" y="142">2</text>
<text x="174.5" y="142.7">VS</text>
<text x="255.8" y="138.2">VS</text>
<text x="53.8" y="148.4">11</text>
<text x="53.8" y="145.2">12</text>
<text x="80.7" y="145.2">3</text>
<text x="80.7" y="148.4">4</text>
<text x="108.2" y="145.2">14</text>
<text x="131.9" y="145.2">3</text>
<text x="174.5" y="149.1">VS</text>
<text x="80.7" y="151.6">5</text>
<text x="80.7" y="154.8">6</text>
<text x="108.2" y="151.6">13</text>
<text x="108.2" y="154.8">12</text>
<text x="131.9" y="154.8">5</text>
<text x="131.9" y="151.6">4</text>
<text x="47.8" y="157.4">VS</text>
<text x="53.8" y="158">13</text>
<text x="53.8" y="161.2">14</text>
<text x="80.7" y="158">7</text>
<text x="80.7" y="161.2">8</text>
<text x="108.2" y="161.2">11</text>
<text x="131.9" y="161.2">6</text>
<text x="205.8" y="158">1</text>
<text x="231.1" y="158">4</text>
<text x="108.2" y="164.4">10</text>
<text x="109.8" y="167.6">9</text>
<text x="131.9" y="167.6">8</text>
<text x="131.9" y="164.4">7</text>
<text x="174.5" y="165.1">VS</text>
<text x="205.8" y="164.4">2</text>
<text x="231.1" y="164.4">3</text>
<text x="50.9" y="170.2">VS</text>
<text x="174.5" y="171.5">VS</text>
<text x="209.7" y="173.4">SOT-143</text>
<text x="7.1" y="174.7">VD33</text>
<text x="191.8" y="179.8">VS</text>
<text x="201.3" y="179.8">VS</text>
<text x="233.3" y="183">VS</text>
<text x="47.8" y="189.4">VS</text>
<text x="255.8" y="186.2">VS</text>
<text x="160.7" y="200">Size</text>
<text x="173.5" y="200">Document Number</text>
<text x="266.4" y="200">Rev</text>
<text x="269.9" y="203.8">1.0</text>
<text x="60.5" y="205.4">VS</text>
<text x="70.1" y="205.4">VS</text>
<text x="160.7" y="209.5">Date:</text>
<text x="224.7" y="209.5">Sheet</text>
<text x="250.5" y="209.5">of</text>
</g>
<g font-size="2.9" fill="#f00">
<text x="98.3" y="16.6">PE2</text>
<text x="111.1" y="16.6">RMii0MDC</text>
<text x="21.5" y="19.8">PE0</text>
<text x="21.5" y="23">PE2</text>
<text x="59.9" y="19.8">PE1</text>
<text x="59.9" y="23">PE3</text>
<text x="98.3" y="19.8">PE3</text>
<text x="98.3" y="23">PE4</text>
<text x="111.1" y="19.8">RMii0MDio</text>
<text x="111.1" y="23">RMii0TxD0</text>
<text x="232.8" y="23">EnRst</text>
<text x="21.5" y="26.2">PE4</text>
<text x="21.5" y="29.4">PE6</text>
<text x="59.9" y="26.2">PE5</text>
<text x="59.9" y="29.4">PE7</text>
<text x="98.3" y="26.2">PE5</text>
<text x="98.3" y="29.4">PE6</text>
<text x="111.1" y="26.2">RMii0TxD1</text>
<text x="111.1" y="29.4">RMii0TxEn</text>
<text x="159" y="26.2">EthX1</text>
<text x="159" y="29.4">EthX0</text>
<text x="21.5" y="32.6">PE8</text>
<text x="21.5" y="35.8">PE10</text>
<text x="59.9" y="32.6">PE9</text>
<text x="59.9" y="35.8">PE11</text>
<text x="98.3" y="35.8">PE7</text>
<text x="111.1" y="35.8">RMii0RefClk</text>
<text x="152.7" y="35.8">RMii0TxEn</text>
<text x="159.2" y="32.6">Col</text>
<text x="21.5" y="39">PE12</text>
<text x="59.9" y="39">PE13</text>
<text x="98.3" y="39">PE8</text>
<text x="111.1" y="39">RMii0RxD0</text>
<text x="21.5" y="42.2">PE14</text>
<text x="59.9" y="42.2">PE15</text>
<text x="98.3" y="42.2">PE9</text>
<text x="98.3" y="45.4">PE10</text>
<text x="111.1" y="42.2">RMii0RxD1</text>
<text x="111.1" y="45.4">RMii0CRSDV</text>
<text x="152.7" y="45.4">RMii0TxD1</text>
<text x="98.3" y="48.6">PE11</text>
<text x="111.1" y="48.6">RMiiRxErr</text>
<text x="152.7" y="48.6">RMii0TxD0</text>
<text x="159.1" y="51.8">50MClki</text>
<text x="159.1" y="55">PhyAD0</text>
<text x="159.1" y="58.2">PhyAD3</text>
<text x="82.3" y="61.4">PE13</text>
<text x="114.4" y="61.4">EnRst</text>
<text x="152.7" y="64.6">RMii0RefClk</text>
<text x="8.7" y="67.8">PE0</text>
<text x="34.3" y="67.8">PE12</text>
<text x="130.3" y="71">50MClki</text>
<text x="8.7" y="80.6">PE1</text>
<text x="34.3" y="80.6">PE14</text>
<text x="59.9" y="80.6">PE15</text>
<text x="223.1" y="109.4">PhyTest</text>
<text x="223.2" y="115.8">Col</text>
<text x="223.3" y="122.2">CRS</text>
<text x="223.1" y="128.6">RMii0CRSDV</text>
<text x="40.7" y="141.4">PhyAD0</text>
<text x="88.7" y="141.4">TX-</text>
<text x="88.7" y="138.2">TX+</text>
<text x="136.7" y="138.2">MDI_TP</text>
<text x="15.1" y="144.6">PhyAD3</text>
<text x="136.7" y="144.6">MDI_TN</text>
<text x="197.5" y="147.8">EthX1</text>
<text x="245.5" y="147.8">EthX0</text>
<text x="95" y="154.2">RX-</text>
<text x="95.1" y="160.6">RX+</text>
<text x="136.7" y="160.6">MDI_RP</text>
<text x="136.7" y="167">MDI_RN</text>
<text x="37.8" y="173.4">PhyAD0</text>
<text x="15.1" y="179.8">PhyAD3</text>
</g>
<g font-size="2.9" fill="#004080">
<text x="35.3" y="18.5">1</text>
<text x="35.3" y="21.7">3</text>
<text x="49.7" y="18.5">2</text>
<text x="49.7" y="21.7">4</text>
<text x="35.3" y="24.9">5</text>
<text x="35.3" y="28.1">7</text>
<text x="49.7" y="24.9">6</text>
<text x="49.7" y="28.1">8</text>
<text x="179.3" y="24.9">TxEr/FxSD</text>
<text x="179.3" y="28.1">Xi</text>
<text x="211" y="29" transform="rotate(-90 211 29)">EPad</text>
<text x="211.8" y="28.1">AVD33</text>
<text x="214.9" y="24.9">nRst</text>
<text x="35.3" y="31.3">9</text>
<text x="35.3" y="34.5">11</text>
<text x="48" y="31.3">10</text>
<text x="48" y="34.5">12</text>
<text x="179.3" y="31.3">Xo</text>
<text x="179.3" y="34.5">Col/RMII</text>
<text x="212.3" y="31.3">MDiTp</text>
<text x="212.3" y="34.5">MDiTn</text>
<text x="35.3" y="37.7">13</text>
<text x="35.3" y="40.9">15</text>
<text x="48" y="37.7">14</text>
<text x="48" y="40.9">16</text>
<text x="179.3" y="37.7">TxEn</text>
<text x="179.3" y="40.9">TxD3</text>
<text x="210.9" y="37.7">RegOut</text>
<text x="212" y="40.9">MDiRp</text>
<text x="35.3" y="44.1">17</text>
<text x="35.3" y="47.3">19</text>
<text x="48" y="44.1">18</text>
<text x="48" y="47.3">20</text>
<text x="179.3" y="44.1">TxD2</text>
<text x="179.3" y="47.3">TxD1</text>
<text x="212" y="44.1">MDiRn</text>
<text x="216.2" y="47.3">Iset</text>
<text x="179.3" y="50.5">TxD0</text>
<text x="179.3" y="53.7">TxClk/50MClki</text>
<text x="211.3" y="50.5">TestOn</text>
<text x="213.3" y="53.7">MDIO</text>
<text x="179.3" y="56.9">LED0/PhyAD0</text>
<text x="214.3" y="56.9">MDC</text>
<text x="179.3" y="60.1">LED3/PhyAD3</text>
<text x="179.3" y="63.3">IOVDD</text>
<text x="202.8" y="63.3">CRS/LEDMod</text>
<text x="207.3" y="60.1">RxEr/Int32</text>
<text x="22.5" y="69.7">1</text>
<text x="48" y="69.7">1</text>
<text x="179.3" y="66.5">RxClk/50M_ClkoRxDV/CRS_DV</text>
<text x="179.3" y="69.7">RxD3</text>
<text x="213.7" y="69.7">RxD0</text>
<text x="179.3" y="72.9">RxD2</text>
<text x="213.7" y="72.9">RxD1</text>
<text x="22.5" y="82.5">1</text>
<text x="48" y="82.5">1</text>
<text x="73.7" y="82.5">1</text>
<text x="60.9" y="143.3">LED-</text>
<text x="60.9" y="140.1">LED+</text>
<text x="71.4" y="140.1">TX+</text>
<text x="72.1" y="143.3">TX-</text>
<text x="115.3" y="140.1">TX+ TD+</text>
<text x="115.3" y="143.3">CT</text>
<text x="124.2" y="143.3">CT</text>
<text x="60.9" y="149.7">LED-</text>
<text x="60.9" y="146.5">LED+</text>
<text x="71.2" y="146.5">RX+</text>
<text x="72.7" y="149.7">NC</text>
<text x="115.3" y="146.5">TX-</text>
<text x="123.2" y="146.5">TD-</text>
<text x="72.7" y="153">NC</text>
<text x="115.3" y="153">NC</text>
<text x="123.9" y="153">NC</text>
<text x="60.9" y="159.3">Shield</text>
<text x="71.9" y="156.1">RX-</text>
<text x="72.7" y="159.3">NC</text>
<text x="115.3" y="156.1">NC</text>
<text x="123.9" y="156.1">NC</text>
<text x="211.3" y="159.3">XIN</text>
<text x="220.9" y="159.3">GND</text>
<text x="60.9" y="162.5">Shield</text>
<text x="72.7" y="162.5">NC</text>
<text x="115.3" y="162.5">RX+ RD+</text>
<text x="115.3" y="165.7">CT</text>
<text x="124.2" y="165.7">CT</text>
<text x="211.3" y="165.7">GND XOUT</text>
<text x="115.3" y="169">RX-</text>
<text x="122.9" y="169">RD-</text>
</g>
<g font-size="2.5">
<text x="162" y="204.8">Custom</text>
<text x="173.5" y="209.3">Thursday, December 11, 2014</text>
<text x="240.7" y="209.3">1</text>
<text x="259.9" y="209.3">2</text>
</g>
<g font-size="1.1">
<text x="29" y="3.9">5</text>
<text x="83.9" y="3.9">4</text>
<text x="138.7" y="3.9">3</text>
<text x="193.6" y="3.9">2</text>
<text x="248.5" y="3.9">1</text>
<text x=".5" y="31.1">D</text>
<text x="276.4" y="31.1">D</text>
<text x=".5" y="82.5">C</text>
<text x="276.4" y="82.5">C</text>
<text x=".5" y="133.9">B</text>
<text x="276.4" y="133.9">B</text>
<text x=".5" y="185.4">A</text>
<text x="276.4" y="185.4">A</text>
<text x="29" y="211.3">5</text>
<text x="83.9" y="211.3">4</text>
<text x="138.7" y="211.3">3</text>
<text x="193.6" y="211.3">2</text>
<text x="248.5" y="211.3">1</text>
</g>
</svg>
